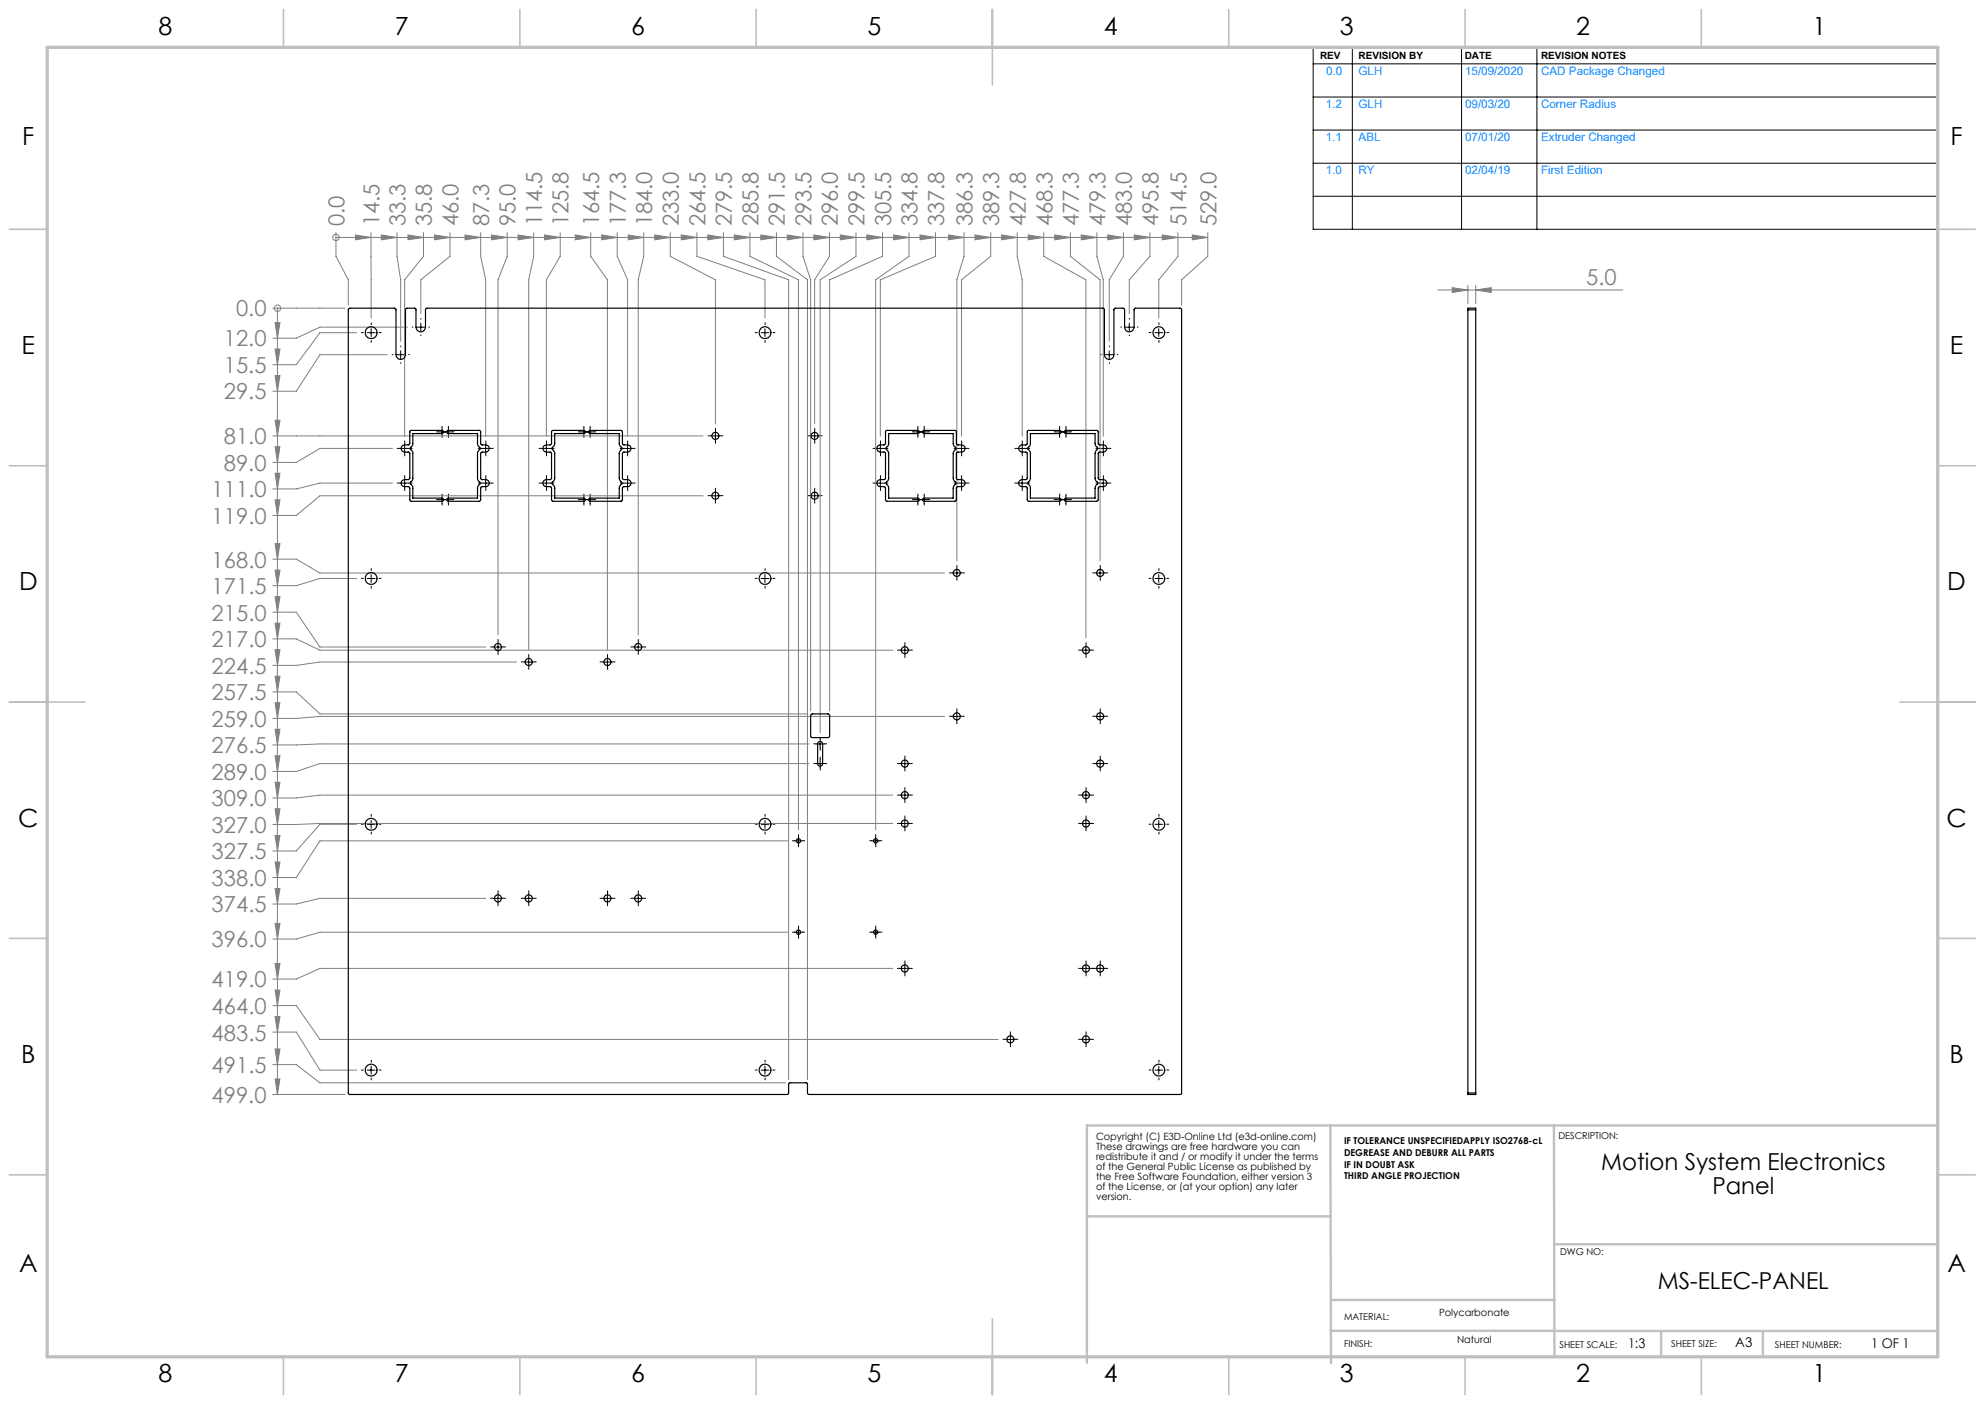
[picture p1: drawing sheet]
<svg xmlns="http://www.w3.org/2000/svg" width="420mm" height="297mm" viewBox="0 0 420 297" stroke-linecap="round" stroke-linejoin="round" font-family="sans-serif">
<g fill="none" stroke="#808080" stroke-width=".21">
<path d="M71.1 50.2h.1M71.1 49.2v5l2.6 5v5.4M71.1 50.2h184.5M75.2 49.7l3.3 .5-3.3 .5zM78.5 49.2v18.1M80.7 49.7l3.3 .5-3.3 .5zM84 49.2v5l.8 5v13M86.3 49.7l3.3 .5-3.3 .5zM89.6 49.2v5l-4 5v33.1M91.9 49.7l3.3 .5-3.3 .5zM95.2 49.2v5l-6.2 5v7.2M98.4 49.7l3.3 .5-3.3 .5z"/>
<path d="M101.7 49.2v5l1.1 5v33.1M104 49.7l3.3 .5-3.3 .5zM107.3 49.2v5l-1.9 5v75.1M109.6 49.7l3.3 .5-3.3 .5zM112.9 49.2v5l-1 5v78.2M115.2 49.7l3.3 .5-3.3 .5zM118.5 49.2v5l-2.9 5v33.1M121.7 49.7l3.3 .5-3.3 .5zM125 49.2v5l3.5 5v78.2M127.3 49.7l3.3 .5-3.3 .5zM130.6 49.2v5l2.2 5v33.1M132.9 49.7l3.3 .5-3.3 .5z"/>
<path d="M136.2 49.2v5l-1.2 5v75.1M138.5 49.7l3.3 .5-3.3 .5zM141.8 49.2v5l9.6 5v30.4M144.1 49.7l3.4 .5-3.4 .5zM147.5 49.2v5l14.4 5v8.1M149.8 49.7l3.3 .5-3.3 .5zM153.1 49.2v5l13.8 5v169.2M155.4 49.7l3.3 .5-3.3 .5zM158.7 49.2v5l10.2 5v116.4M161 49.7l3.3 .5-3.3 .5zM164.3 49.2v5l6.6 5v169.2M166.6 49.7l3.3 .5-3.3 .5z"/>
<path d="M169.9 49.2v5l1.6 5v91.2M172.2 49.7l3.3 .5-3.3 .5zM175.5 49.2v5l-3.1 5v30.4M177.8 49.7l3.3 .5-3.3 .5zM181.1 49.2v5l-7.6 5v95.8M183.4 49.7l3.3 .5-3.3 .5zM186.7 49.2v5l-11.2 5v91.2M189.1 49.7l3.2 .5-3.2 .5zM192.3 49.2v5l-7 5v116.4M194.7 49.7l3.2 .5-3.2 .5zM197.9 49.2v5l-11.6 5v33.1M200.7 49.7l3.3 .5-3.3 .5z"/>
<path d="M204 49.2v5l-1.5 5v59.4M206.3 49.7l3.3 .5-3.3 .5zM209.6 49.2v5l-6.2 5v33.1M211.9 49.7l3.3 .5-3.3 .5zM215.2 49.2v5l1.1 5v33.1M217.6 49.7l3.2 .5-3.2 .5zM220.8 49.2v5l9 5v75.8M223.2 49.7l3.3 .5-3.3 .5zM226.5 49.2v5l6.3 5v59.4M228.8 49.7l3.3 .5-3.3 .5zM232.1 49.2v5l1.3 5v33.1M234.4 49.7l3.3 .5-3.3 .5z"/>
<path d="M237.7 49.2v5l-3 5v13M240 49.7l3.3 .5-3.3 .5zM243.3 49.2v5l-4.4 5v7.2M245.9 49.7l3.3 .5-3.3 .5zM249.2 49.2v5l-4 5v8.1M252.3 49.7l3.3 .5-3.3 .5zM255.6 49.2v5l-5.6 5v5.4M57.7 65.2h15.3M58.2 68.2h1l-.5 3.3zM58.2 73.8h1l-.5 3.3zM58.2 79.4h1l-.5 3.4zM58.7 65.2h.1"/>
<path d="M58.7 65.2v166.3M75.5 70.4h-7.8l-5 6.7h-5M82 75h-14.3l-5 7.8h-5M86.2 69.2h-18.5l-5 2.3h-5M304.2 61.3h39.2M307.3 60.9l3.3 .4-3.3 .6zM310.6 60.4v3.8M312.2 61.3l3.3-.4v1zM312.2 60.4v3.8M57.7 92.2h91.1M58.2 88.9h1l-.5 3.3zM58.2 94.5h1l-.5 3.3z"/>
<path d="M83 94.9h-15.3l-5 2.9h-5M57.7 118.3h5l5 2.9h132.1M58.2 100.1h1l-.5 3.3zM58.2 105.7h1l-.5 3.3zM58.2 115h1l-.5 3.3zM83 102.2h-15.3l-5 1.2h-5M148.8 104.9h-81.1l-5 4.1h-5M57.7 129.5h5l5 7.4h35.1M57.7 135.1h5l5 2.4h121.2M58.2 120.6h1l-.5 3.3zM58.2 126.2h1l-.5 3.3zM58.2 137.4h1l-.5 3.4z"/>
<path d="M58.2 131.8h1l-.5 3.3zM75.5 122.4h-7.8l-5 1.5h-5M57.7 146.4h5l5 4.6h103.2M58.2 143h1l-.5 3.4zM58.2 148.7h1l-.5 3.3zM58.2 154.3h1l-.5 3.3zM58.2 159.9h1l-.5 3.3zM109.3 140h-41.6l-5 .8h-5M171.2 157.4h-103.5l-10 .2M199.8 151.5h-132.1l-5 .5h-5M58.2 165.5h1l-.5 3.3zM58.2 176.7h1l-.5 3.3z"/>
<path d="M58.2 171.1h1l-.5 3.3zM75.5 174.4h-7.8l-5 5.6h-5M166.7 177.9h-99l-5 7.7h-5M171.2 161.5h-103.5l-5 1.7h-5M188.9 168.2h-121.2l-5 .6h-5M188.9 174.2h-121.2l-10 .2M58.2 182.3h1l-.5 3.3zM58.2 188h1l-.5 3.2zM58.2 195.3h1l-.5 3.3zM102.8 190h-35.1l-5 1.2h-5M166.7 197.2h-99l-5 1.4h-5M57.7 212.7h5l5 7.2h143.5"/>
<path d="M57.7 218.3h5l5 8.1h7.8M58.2 203.8h1l-.5 3.3zM58.2 209.4h1l-.5 3.3zM58.2 215h1l-.5 3.3zM188.9 204.9h-121.2l-5 2.2h-5M57.7 225.2h5l5 3.9h98.5M57.7 231.5h15.3M58.2 221.9h1l-.5 3.3zM58.2 228.2h1l-.5 3.3z"/>
<circle cx="71.1" cy="50.2" r=".68"/>
<circle cx="58.7" cy="65.2" r=".68"/>
</g>
<g fill="none" stroke="#000" stroke-width=".21" stroke-dasharray="15.2 1.3 1.3 1.3">
<path d="M76.9 70.4h-.4M78.5 68.7v-.4M78.5 72v.4M80.2 70.4h.4M83.1 75h-.1M84.8 73.4v-.2M84.8 76.7v.2M86.5 75h.1M87.4 69.2h-.2M89 67.5v-.1M89 70.9v.1M90.7 69.2h.2"/>
<path d="M160.2 70.4h-.4M161.9 68.7v-.4M161.9 72v.4M163.5 70.4h.5M233 75h-.1M234.7 73.4v-.2M234.7 76.7v.2M236.4 75h.1M237.3 69.2h-.2M239 67.5v-.1M239 70.9v.1M240.6 69.2h.2"/>
<path d="M243.5 70.4h-.4M245.2 68.7v-.4M245.2 72v.4M246.9 70.4h.4M84.8 94.9h-.8M85.6 94v-.7M85.6 95.7v.7M86.5 94.9h.7M92.7 91.4h-.3M93.5 90.5v-.3M93.5 92.2v.3M94 91.4h-.3"/>
<path d="M94.4 91.4h.3M94.9 90.5v-.3M94.9 92.2v.3M95.7 91.4h.3M102 94.9h-.8M102.8 94v-.7M102.8 95.7v.7M103.6 94.9h.8M114.8 94.9h-.8M115.6 94v-.7M115.6 95.7v.7M116.5 94.9h.7"/>
<path d="M122.7 91.4h-.3M123.5 90.5v-.3M123.5 92.2v.3M124 91.4h-.3M124.4 91.4h.3M124.9 90.5v-.3M124.9 92.2v.3M125.7 91.4h.3M132 94.9h-.8M132.8 94v-.7M132.8 95.7v.7M133.6 94.9h.8"/>
<path d="M150.5 92.2h-.7M151.4 91.4v-.8M151.4 93v.8M152.2 92.2h.8M171.5 92.2h-.7M172.4 91.4v-.8M172.4 93v.8M173.2 92.2h.8M185.5 94.9h-.8M186.3 94v-.7M186.3 95.7v.7M187.1 94.9h.8"/>
<path d="M193.4 91.4h-.4M194.2 90.5v-.3M194.2 92.2v.3M194.7 91.4h-.3M195 91.4h.4M195.5 90.5v-.3M195.5 92.2v.3M196.4 91.4h.3M202.6 94.9h-.7M203.5 94v-.7M203.5 95.7v.7M204.3 94.9h.7"/>
<path d="M215.5 94.9h-.8M216.3 94v-.7M216.3 95.7v.7M217.1 94.9h.8M223.4 91.4h-.4M224.2 90.5v-.3M224.2 92.2v.3M224.7 91.4h-.3M225 91.4h.4M225.5 90.5v-.3M225.5 92.2v.3M226.4 91.4h.3"/>
<path d="M232.6 94.9h-.7M233.5 94v-.7M233.5 95.7v.7M234.3 94.9h.7M84.8 102.2h-.8M85.6 101.4v-.8M85.6 103v.8M86.5 102.2h.7M92.7 105.7h-.3M93.5 104.9v-.4M93.5 106.5v.4M94 105.7h-.3"/>
<path d="M94.4 105.7h.3M94.9 104.9v-.4M94.9 106.5v.4M95.7 105.7h.3M102 102.2h-.8M102.8 101.4v-.8M102.8 103v.8M103.6 102.2h.8M114.8 102.2h-.8M115.6 101.4v-.8M115.6 103v.8M116.5 102.2h.7"/>
<path d="M122.7 105.7h-.3M123.5 104.9v-.4M123.5 106.5v.4M124 105.7h-.3M124.4 105.7h.3M124.9 104.9v-.4M124.9 106.5v.4M125.7 105.7h.3M132 102.2h-.8M132.8 101.4v-.8M132.8 103v.8M133.6 102.2h.8"/>
<path d="M150.5 104.9h-.7M151.4 104v-.7M151.4 105.7v.7M152.2 104.9h.8M171.5 104.9h-.7M172.4 104v-.7M172.4 105.7v.7M173.2 104.9h.8M185.5 102.2h-.8M186.3 101.4v-.8M186.3 103v.8M187.1 102.2h.8"/>
<path d="M193.4 105.7h-.4M194.2 104.9v-.4M194.2 106.5v.4M194.7 105.7h-.3M195 105.7h.4M195.5 104.9v-.4M195.5 106.5v.4M196.4 105.7h.3M202.6 102.2h-.7M203.5 101.4v-.8M203.5 103v.8M204.3 102.2h.7"/>
<path d="M215.5 102.2h-.8M216.3 101.4v-.8M216.3 103v.8M217.1 102.2h.8M223.4 105.7h-.4M224.2 104.9v-.4M224.2 106.5v.4M224.7 105.7h-.3M225 105.7h.4M225.5 104.9v-.4M225.5 106.5v.4M226.4 105.7h.3"/>
<path d="M232.6 102.2h-.7M233.5 101.4v-.8M233.5 103v.8M234.3 102.2h.7M76.9 122.4h-.4M78.5 120.7v-.4M78.5 124v.4M80.2 122.4h.4M104.5 136.9h-.7M105.4 136v-.7M105.4 137.7v.7M106.2 136.9h.8"/>
<path d="M111.9 139.2v-.8M128.5 139.2v-.8M134.2 136.9h-.7M135 136v-.7M135 137.7v.7M135.9 136.9h.7M160.2 122.4h-.4M161.9 120.7v-.4M161.9 124v.4M163.5 122.4h.5M190.6 137.5h-.7M191.5 136.7v-.8"/>
<path d="M191.5 138.4v.7M192.3 137.5h.7M201.6 121.2h-.7M202.5 120.4v-.8M202.5 122v.8M203.3 121.2h.7M229 137.5h-.8M229.8 136.7v-.8M229.8 138.4v.7M230.6 137.5h.8M232 121.2h-.8M232.8 120.4v-.8"/>
<path d="M232.8 122v.8M233.6 121.2h.8M243.5 122.4h-.4M245.2 120.7v-.4M245.2 124v.4M246.9 122.4h.4M111 140h-.7M111.9 140.9v.7M112.7 140h.8M127.7 140h-.7M128.5 140.9v.7M129.4 140h.7"/>
<path d="M172.7 157.4h-.5M173.5 156.5v-.5M173.5 158.2v.5M174.4 157.4h.5M201.6 151.5h-.7M202.5 150.7v-.8M202.5 152.4v.7M203.3 151.5h.7M232 151.5h-.8M232.8 150.7v-.8M232.8 152.4v.7M233.6 151.5h.8"/>
<path d="M76.9 174.4h-.4M78.5 172.7v-.4M78.5 176v.4M80.2 174.4h.4M160.2 174.4h-.4M161.9 172.7v-.4M161.9 176v.4M163.5 174.4h.5M168.1 177.9h-.4M169 177v-.4M169 178.7v.4M169.8 177.9h.5"/>
<path d="M172.7 161.5h-.5M173.5 160.7v-.5M173.5 162.4v.5M174.4 161.5h.5M184.5 177.9h-.5M185.3 177v-.4M185.3 178.7v.4M186.1 177.9h.5M190.6 174.2h-.7M190.6 168.2h-.7M190.6 161.5h-.7M191.5 173.4v-.8"/>
<path d="M191.5 175v.8M191.5 167.4v-.8M191.5 169v.8M191.5 160.7v-.8M191.5 162.4v.7M192.3 174.2h.7M192.3 168.2h.7M192.3 161.5h.7M229 168.2h-.8M229 174.2h-.8M229.8 167.4v-.8M229.8 169v.8"/>
<path d="M229.8 173.4v-.8M229.8 175v.8M230.6 168.2h.8M230.6 174.2h.8M232 161.5h-.8M232.8 160.7v-.8M232.8 162.4v.7M233.6 161.5h.8M243.5 174.4h-.4M245.2 172.7v-.4M245.2 176v.4M246.9 174.4h.4"/>
<path d="M104.5 190h-.7M105.4 189.2v-.8M105.4 190.9v.7M106.2 190h.8M111 190h-.7M111.9 189.2v-.8M111.9 190.9v.7M112.7 190h.8M127.7 190h-.7M128.5 189.2v-.8M128.5 190.9v.7M129.4 190h.7"/>
<path d="M134.2 190h-.7M135 189.2v-.8M135 190.9v.7M135.9 190h.7M168.1 197.2h-.4M169 196.4v-.5M169 198v.5M169.8 197.2h.5M184.5 197.2h-.5M185.3 196.4v-.5M185.3 198v.5M186.1 197.2h.5"/>
<path d="M190.6 204.9h-.7M191.5 204v-.7M191.5 205.7v.7M192.3 204.9h.7M213 219.9h-.8M213.8 219v-.7M214.6 219.9h.8M229 204.9h-.8M229 219.9h-.8M229.8 204v-.7M229.8 205.7v.7M229.8 219v-.7"/>
<path d="M230.6 204.9h.8M230.6 219.9h.8M232 204.9h-.8M232.8 204v-.7M232.8 205.7v.7M233.6 204.9h.8M76.9 226.4h-.4M78.5 224.7v-.4M78.5 228v.4M80.2 226.4h.4M160.2 226.4h-.4M161.9 224.7v-.4"/>
<path d="M161.9 228v.4M163.5 226.4h.5M213.8 220.7v.7M229.8 220.7v.7M243.5 226.4h-.4M245.2 224.7v-.4M245.2 228v.4M246.9 226.4h.4"/>
</g>
<g fill="none" stroke="#000" stroke-width=".21">
<path d="M277.8 10h132.2v38.5h-132.2zM277.8 13.5h132.2M286.1 10v38.5M309.2 10v38.5M325.2 10v38.5M277.8 20.5h132.2M277.8 27.5h132.2M277.8 34.5h132.2M277.8 41.5h132.2M77.7 70.4h1.7M78.5 69.5v1.7M84 75h1.6"/>
<path d="M84.8 74.2v1.7M88.2 69.2h1.7M89 68.4v1.6M161 70.4h1.7M161.9 69.5v1.7M233.9 75h1.6M234.7 74.2v1.7M238.1 69.2h1.7M238.9 68.4v1.6M244.4 70.4h1.6M245.2 69.5v1.7M84.8 94.9h1.6"/>
<path d="M85.6 94v1.7M92.7 91.4h3M93.5 90.6v1.6M94.9 90.6v1.6M102 94.9h1.6M102.8 94v1.7M114.8 94.9h1.7M115.6 94v1.7M122.7 91.4h3M123.5 90.6v1.6M124.8 90.6v1.6M131.9 94.9h1.7"/>
<path d="M132.8 94v1.7M150.5 92.2h1.7M151.4 91.4v1.6M171.5 92.2h1.7M172.4 91.4v1.6M185.5 94.9h1.6M186.3 94v1.7M193.4 91.4h3M194.2 90.6v1.6M195.5 90.6v1.6M202.6 94.9h1.7M203.4 94v1.7"/>
<path d="M215.4 94.9h1.7M216.3 94v1.7M223.4 91.4h3M224.2 90.6v1.6M225.5 90.6v1.6M232.6 94.9h1.7M233.4 94v1.7M84.8 102.2h1.6M85.6 101.4v1.6M92.7 105.7h3M93.5 104.9v1.6M94.9 104.9v1.6"/>
<path d="M102 102.2h1.6M102.8 101.4v1.6M114.8 102.2h1.7M115.6 101.4v1.6M122.7 105.7h3M123.5 104.9v1.6M124.8 104.9v1.6M131.9 102.2h1.7M132.8 101.4v1.6M150.5 104.9h1.7M151.4 104v1.7M171.5 104.9h1.7"/>
<path d="M172.4 104v1.7M185.5 102.2h1.6M186.3 101.4v1.6M193.4 105.7h3M194.2 104.9v1.6M195.5 104.9v1.6M202.6 102.2h1.7M203.4 101.4v1.6M215.4 102.2h1.7M216.3 101.4v1.6M223.4 105.7h3M224.2 104.9v1.6"/>
<path d="M225.5 104.9v1.6M232.6 102.2h1.7M233.4 101.4v1.6M77.7 122.4h1.7M78.5 121.5v1.7M104.5 136.9h1.7M105.4 136v1.7M111.9 139.2v1.7M128.5 139.2v1.7M134.2 136.9h1.7M135 136v1.7M161 122.4h1.7"/>
<path d="M161.9 121.5v1.7M190.6 137.5h1.7M191.5 136.7v1.7M201.6 121.2h1.7M202.5 120.4v1.6M229 137.5h1.6M229.8 136.7v1.7M232 121.2h1.6M232.8 120.4v1.6M244.4 122.4h1.6M245.2 121.5v1.7M111 140h1.7"/>
<path d="M127.7 140h1.7M172.7 157.4h1.7M173.5 156.5v1.7M201.6 151.5h1.7M202.5 150.7v1.7M232 151.5h1.6M232.8 150.7v1.7M77.7 174.4h1.7M78.5 173.5v1.7M161 174.4h1.7M161.9 173.5v1.7M168.1 177.9h1.7"/>
<path d="M168.9 177v1.7M172.7 161.5h1.7M173.5 160.7v1.7M184.4 177.9h1.7M185.3 177v1.7M190.6 168.2h1.7M190.6 174.2h1.7M190.6 161.5h1.7M191.5 160.7v1.7M191.5 167.4v1.6M191.5 173.4v1.6M229 168.2h1.6"/>
<path d="M229 174.2h1.6M229.8 167.4v1.6M229.8 173.4v1.6M232 161.5h1.6M232.8 160.7v1.7M244.4 174.4h1.6M245.2 173.5v1.7M104.5 190h1.7M105.4 189.2v1.7M111 190h1.7M111.9 189.2v1.7M127.7 190h1.7"/>
<path d="M128.5 189.2v1.7M134.2 190h1.7M135 189.2v1.7M168.1 197.2h1.7M168.9 196.4v1.6M184.4 197.2h1.7M185.3 196.4v1.6M190.6 204.9h1.7M191.5 204v1.7M212.9 219.9h1.7M213.8 219v1.7M229 204.9h1.6"/>
<path d="M229 219.9h1.6M229.8 204v1.7M229.8 219v1.7M232 204.9h1.6M232.8 204v1.7M77.7 226.4h1.7M78.5 225.5v1.7M161 226.4h1.7M161.9 225.5v1.7M244.4 226.4h1.6M245.2 225.5v1.7"/>
</g>
<path d="M281.6 263.2v18.3" fill="none" stroke="#c0c0c0" stroke-width=".21"/>
<g fill="none" stroke="#c0c0c0" stroke-width=".35">
<path d="M60 2v8M110 2v8M160 2v8M210 2v16M260 2v8M310 2v8M360 2v8M2 48.5h8M410 48.5h8M2 98.5h8M410 98.5h8M2 148.5h16"/>
<path d="M402 148.5h16M2 198.5h8M410 198.5h8M2 248.5h8M410 248.5h8M210 279v16M60 287v8M110 287v8M160 287v8M260 287v8M310 287v8M360 287v8"/>
</g>
<path d="M281.5 238.1l.1 50.3M328.8 238.1l.1 48.9M410 238.1h-180v50.2M230 257.3h51.5M281.6 275h47.3M328.9 263.2h81.1M281.6 281.5h47.3M328.8 281.5h81.2M351.5 281.5v5.5M373 281.5v5.5" fill="none" stroke="#c0c0c0" stroke-width=".5"/>
<path d="M10 10h400v277h-400z" fill="none" stroke="#c0c0c0" stroke-width=".7"/>
<g fill="#808080">
<path d="M58.2 68.2h1l-.5 3.3zM58.2 73.8h1l-.5 3.3zM58.2 79.4h1l-.5 3.4zM58.2 88.9h1l-.5 3.3zM58.2 94.5h1l-.5 3.3zM58.2 100.1h1l-.5 3.3zM58.2 105.7h1l-.5 3.3zM58.2 115h1l-.5 3.3zM58.2 120.6h1l-.5 3.3zM58.2 126.2h1l-.5 3.3zM58.2 137.4h1l-.5 3.4zM58.2 143h1l-.5 3.4zM58.2 148.7h1l-.5 3.3zM58.2 154.3h1l-.5 3.3zM58.2 159.9h1l-.5 3.3zM58.2 131.8h1l-.5 3.3zM58.2 165.5h1l-.5 3.3zM58.2 176.7h1l-.5 3.3zM58.2 182.3h1l-.5 3.3zM58.2 171.1h1l-.5 3.3zM58.2 188h1l-.5 3.2zM58.2 195.3h1l-.5 3.3zM58.2 203.8h1l-.5 3.3zM58.2 209.4h1l-.5 3.3zM58.2 215h1l-.5 3.3zM58.2 221.9h1l-.5 3.3zM58.2 228.2h1l-.5 3.3z"/>
<path d="M75.2 49.7l3.3 .5-3.3 .5zM80.7 49.7l3.3 .5-3.3 .5zM86.3 49.7l3.3 .5-3.3 .5zM91.9 49.7l3.3 .5-3.3 .5zM104 49.7l3.3 .5-3.3 .5zM109.6 49.7l3.3 .5-3.3 .5zM115.2 49.7l3.3 .5-3.3 .5zM121.7 49.7l3.3 .5-3.3 .5zM127.3 49.7l3.3 .5-3.3 .5zM132.9 49.7l3.3 .5-3.3 .5zM138.5 49.7l3.3 .5-3.3 .5zM144.1 49.7l3.4 .5-3.4 .5zM149.8 49.7l3.3 .5-3.3 .5zM155.4 49.7l3.3 .5-3.3 .5zM166.6 49.7l3.3 .5-3.3 .5zM172.2 49.7l3.3 .5-3.3 .5zM161 49.7l3.3 .5-3.3 .5zM177.8 49.7l3.3 .5-3.3 .5zM183.4 49.7l3.3 .5-3.3 .5zM189.1 49.7l3.2 .5-3.2 .5zM194.7 49.7l3.2 .5-3.2 .5zM200.7 49.7l3.3 .5-3.3 .5zM206.3 49.7l3.3 .5-3.3 .5zM211.9 49.7l3.3 .5-3.3 .5zM217.6 49.7l3.2 .5-3.2 .5zM223.2 49.7l3.3 .5-3.3 .5zM228.8 49.7l3.3 .5-3.3 .5zM234.4 49.7l3.3 .5-3.3 .5zM240 49.7l3.3 .5-3.3 .5zM245.9 49.7l3.3 .5-3.3 .5zM252.3 49.7l3.3 .5-3.3 .5zM98.4 49.7l3.3 .5-3.3 .5z"/>
<path d="M307.3 60.9l3.3 .4-3.3 .6zM312.2 61.3l3.3-.4v1z"/>
</g>
<g fill="none" stroke="#000" stroke-width=".25">
<path d="M73.8 65.3h9.8l.2 .2v9.5a1.01 1.01 0 0 0 1 1 1.01 1.01 0 0 0 1-1v-9.6l.2-.2h1.7l.3 .2v3.8a1.01 1.01 0 0 0 1 1 1.01 1.01 0 0 0 1-1v-3.7l.3-.3h143.1l.3 .2v9.6a1.01 1.01 0 0 0 1 1 1.01 1.01 0 0 0 1-1v-9.5l.1-.2 1.8-.1 .3 .2v3.8a1.01 1.01 0 0 0 1.1 1 1.01 1.01 0 0 0 1-1v-3.8l.1-.2h9.6l.3 .2-.1 166.1h-78.8l-.2-.3v-2l-.2-.1h-3.6l-.2 .2v2l-.2 .2h-92.8l-.2-.2zM310.6 65.5v-.3h1.6v.3M310.6 65.5h1.6M310.6 65.5v165.7M312.2 65.5v165.7M86.8 91.1l6.7-.1a.34 .34 0 0 1 .4 .4 .34 .34 0 0 1-.4 .3h-6.2v2.3l-.5 .8 .5 .9v5.6l-.5 .8 .5 .9v2.4h6.2a.34 .34 0 0 1 .4 .3 .34 .34 0 0 1-.4 .3h-6.5l-.3-.2v-2.7l-.3-.2h-.8a.74 .74 0 0 1-.7-.7 .74 .74 0 0 1 .7-.7h.8l.3-.4v-5.1l-.2-.4h-.9a.76 .76 0 0 1-.7-.7 .76 .76 0 0 1 .7-.8h.8l.3-.2zM94.6 91.1l6.9-.1 .2 .3v2.6l.3 .2h.8a.76 .76 0 0 1 .7 .8 .76 .76 0 0 1-.7 .7h-.9l-.2 .2v5.4l.3 .3h.8a.74 .74 0 0 1 .7 .7 .74 .74 0 0 1-.7 .7h-.8l-.3 .2v2.7l-.3 .2h-6.5a.34 .34 0 0 1-.4-.3 .34 .34 0 0 1 .4-.3h6.1v-2.3l.6-.8-.6-1.1v-5.4l.6-1-.6-.9v-2.2h-6.1l-.4-.2zM116.8 91.1l6.7-.1a.34 .34 0 0 1 .4 .4 .34 .34 0 0 1-.4 .3h-6.1v2.2l-.2 .5-.4 .4 .6 1v5.4l-.2 .5-.4 .4 .6 1v2.3h6.1a.34 .34 0 0 1 .4 .3 .34 .34 0 0 1-.4 .3h-6.5l-.3-.2v-2.6l-.3-.3h-.8a.74 .74 0 0 1-.7-.7 .74 .74 0 0 1 .7-.7h.8l.3-.3v-5.3l-.2-.3h-.9a.76 .76 0 0 1-.7-.7 .76 .76 0 0 1 .7-.8h1l.1-.3zM124.6 91.1l6.9-.1 .2 .3v2.5l.1 .3h1a.76 .76 0 0 1 .7 .8 .76 .76 0 0 1-.7 .7h-.9l-.2 .3v5.3l.3 .3h.8a.74 .74 0 0 1 .7 .7 .74 .74 0 0 1-.7 .7l-.9 .1-.2 .2v2.6l-.3 .2h-6.6a.34 .34 0 0 1-.3-.3 .34 .34 0 0 1 .3-.3h6.2v-2.3l.6-.8-.6-1.1v-5.4l.6-1-.6-.9v-2.2h-6.2l-.2-.2zM187.5 91.1l6.7-.1a.34 .34 0 0 1 .3 .4 .34 .34 0 0 1-.3 .3h-6.2v2.2l-.6 1 .6 .9v5.4l-.6 1 .6 .9v2.3h6.2a.34 .34 0 0 1 .3 .3 .34 .34 0 0 1-.3 .3h-6.6l-.2-.2-.1-2.7-.3-.2h-.7a.74 .74 0 0 1-.8-.7 .74 .74 0 0 1 .8-.7h.8l.3-.3v-5.3l-.3-.3h-.8a.76 .76 0 0 1-.8-.7 .76 .76 0 0 1 .8-.8h.8l.2-.1 .1-2.7zM195.3 91.1l6.8-.1 .3 .3v2.5l.1 .3h.9a.76 .76 0 0 1 .8 .8 .76 .76 0 0 1-.8 .7h-.8l-.2 .3v5.3l.2 .3h.8a.74 .74 0 0 1 .8 .7 .74 .74 0 0 1-.8 .7l-.8 .1-.2 .2v2.6l-.3 .2h-6.6a.34 .34 0 0 1-.3-.3 .34 .34 0 0 1 .3-.3h6.2v-2.4l.6-.7-.6-1.2v-5.1l.6-1.2-.6-.8v-2.3h-6.2l-.3-.2zM217.5 91.1l6.7-.1a.34 .34 0 0 1 .3 .4 .34 .34 0 0 1-.3 .3h-6.2v2.3l-.5 .8 .5 .9v5.6l-.5 .8 .5 .9v2.4h6.2a.34 .34 0 0 1 .3 .3 .34 .34 0 0 1-.3 .3h-6.6l-.3-.3v-2.6l-.3-.2h-.7a.74 .74 0 0 1-.8-.7 .74 .74 0 0 1 .8-.7h.8l.2-.3v-5.4l-.1-.2h-.9a.76 .76 0 0 1-.8-.7 .76 .76 0 0 1 .8-.8h.8l.2-.2z"/>
<path d="M225.3 91.1l6.9-.1 .2 .3v2.6l.2 .2h.8a.76 .76 0 0 1 .8 .8 .76 .76 0 0 1-.8 .7h-.8l-.2 .2v5.4l.2 .3h.8a.74 .74 0 0 1 .8 .7 .74 .74 0 0 1-.8 .7h-.7l-.3 .2v2.7l-.3 .2h-6.6a.34 .34 0 0 1-.3-.3 .34 .34 0 0 1 .3-.3h6.2v-2.3l.6-.8-.6-1.1v-5.4l.6-1-.6-.9v-2.2h-6.2l-.3-.2zM171.7 151.1h3.7l.1 4.6-.1 .3h-3.7l-.2-.2v-4.5zM173.1 157l.4-.2a.49 .49 0 0 1 .6 .6v4.1a.53 .53 0 0 1-.6 .6 .53 .53 0 0 1-.5-.6v-4.1zM310.6 231.2v.3h1.6v-.3M310.6 231.2h1.6"/>
<circle cx="78.5" cy="70.4" r="1.25"/>
<circle cx="161.9" cy="70.4" r="1.26"/>
<circle cx="245.2" cy="70.4" r="1.25"/>
<circle cx="151.4" cy="92.2" r=".75"/>
<circle cx="172.4" cy="92.2" r=".75"/>
<circle cx="151.4" cy="104.9" r=".75"/>
<circle cx="172.4" cy="104.9" r=".75"/>
<circle cx="78.5" cy="122.4" r="1.25"/>
<circle cx="105.4" cy="136.9" r=".75"/>
<circle cx="135" cy="136.9" r=".75"/>
<circle cx="161.9" cy="122.4" r="1.26"/>
<circle cx="191.4" cy="137.5" r=".75"/>
<circle cx="202.5" cy="121.2" r=".75"/>
<circle cx="229.8" cy="137.5" r=".76"/>
<circle cx="232.8" cy="121.2" r=".76"/>
<circle cx="245.2" cy="122.4" r="1.25"/>
<circle cx="111.9" cy="140" r=".75"/>
<circle cx="128.5" cy="140" r=".76"/>
<circle cx="202.5" cy="151.5" r=".75"/>
<circle cx="232.8" cy="151.5" r=".76"/>
<circle cx="78.5" cy="174.4" r="1.25"/>
<circle cx="161.9" cy="174.4" r="1.26"/>
<circle cx="168.9" cy="177.9" r=".46"/>
<circle cx="185.3" cy="177.9" r=".46"/>
<circle cx="191.4" cy="161.5" r=".75"/>
<circle cx="191.4" cy="168.2" r=".75"/>
<circle cx="191.5" cy="174.2" r=".74"/>
<circle cx="229.8" cy="168.2" r=".76"/>
<circle cx="229.8" cy="174.2" r=".75"/>
<circle cx="232.8" cy="161.5" r=".76"/>
<circle cx="245.2" cy="174.4" r="1.25"/>
<circle cx="105.4" cy="190" r=".75"/>
<circle cx="111.9" cy="190" r=".75"/>
<circle cx="128.5" cy="190" r=".76"/>
<circle cx="135" cy="190" r=".75"/>
<circle cx="168.9" cy="197.2" r=".46"/>
<circle cx="185.3" cy="197.2" r=".46"/>
<circle cx="191.4" cy="204.9" r=".75"/>
<circle cx="213.8" cy="219.9" r=".75"/>
<circle cx="229.8" cy="219.9" r=".76"/>
<circle cx="229.8" cy="204.9" r=".76"/>
<circle cx="232.8" cy="204.9" r=".76"/>
<circle cx="78.5" cy="226.4" r="1.25"/>
<circle cx="161.9" cy="226.4" r="1.26"/>
<circle cx="245.2" cy="226.4" r="1.25"/>
</g>
<g font-size="5.3">
<text x="33.5" y="7.4">8</text>
<text x="83.5" y="7.4">7</text>
<text x="133.5" y="7.4">6</text>
<text x="183.5" y="7.4">5</text>
<text x="233.5" y="7.4">4</text>
<text x="283.5" y="7.4">3</text>
<text x="333.5" y="7.4">2</text>
<text x="383.5" y="7.4">1</text>
<text x="4.7" y="30.7">F</text>
<text x="412.7" y="30.7">F</text>
<text x="4.6" y="74.9">E</text>
<text x="412.6" y="74.9">E</text>
<text x="4" y="124.9">D</text>
<text x="412" y="124.9">D</text>
<text x="3.8" y="174.9">C</text>
<text x="411.8" y="174.9">C</text>
<text x="4.5" y="224.9">B</text>
<text x="412.5" y="224.9">B</text>
<text x="4" y="269.2">A</text>
<text x="412" y="269.2">A</text>
<text x="33.5" y="292.4">8</text>
<text x="83.5" y="292.4">7</text>
<text x="133.5" y="292.4">6</text>
<text x="183.5" y="292.4">5</text>
<text x="233.5" y="292.4">4</text>
<text x="283.5" y="292.4">3</text>
<text x="333.5" y="292.4">2</text>
<text x="383.5" y="292.4">1</text>
</g>
<g font-size="4.9">
<text x="338.8" y="247.5">Motion System Electronics</text>
<text x="362.3" y="252.5">Panel</text>
<text x="350.8" y="272.6">MS-ELEC-PANEL</text>
</g>
<g font-size="4.7" fill="#808080">
<text x="72.9" y="47.9" transform="rotate(-90 72.9 47.9)">0.0</text>
<text x="80.3" y="47.9" transform="rotate(-90 80.3 47.9)">14.5</text>
<text x="85.8" y="47.9" transform="rotate(-90 85.8 47.9)">33.3</text>
<text x="91.4" y="47.9" transform="rotate(-90 91.4 47.9)">35.8</text>
<text x="97" y="47.9" transform="rotate(-90 97 47.9)">46.0</text>
<text x="103.5" y="47.9" transform="rotate(-90 103.5 47.9)">87.3</text>
<text x="109.1" y="47.9" transform="rotate(-90 109.1 47.9)">95.0</text>
<text x="114.7" y="47.9" transform="rotate(-90 114.7 47.9)">114.5</text>
<text x="120.3" y="47.9" transform="rotate(-90 120.3 47.9)">125.8</text>
<text x="126.8" y="47.9" transform="rotate(-90 126.8 47.9)">164.5</text>
<text x="132.4" y="47.9" transform="rotate(-90 132.4 47.9)">177.3</text>
<text x="138" y="47.9" transform="rotate(-90 138 47.9)">184.0</text>
<text x="143.6" y="47.9" transform="rotate(-90 143.6 47.9)">233.0</text>
<text x="149.2" y="47.9" transform="rotate(-90 149.2 47.9)">264.5</text>
<text x="154.9" y="47.9" transform="rotate(-90 154.9 47.9)">279.5</text>
<text x="160.5" y="47.9" transform="rotate(-90 160.5 47.9)">285.8</text>
<text x="166.1" y="47.9" transform="rotate(-90 166.1 47.9)">291.5</text>
<text x="171.7" y="47.9" transform="rotate(-90 171.7 47.9)">293.5</text>
<text x="177.3" y="47.9" transform="rotate(-90 177.3 47.9)">296.0</text>
<text x="182.9" y="47.9" transform="rotate(-90 182.9 47.9)">299.5</text>
<text x="188.5" y="47.9" transform="rotate(-90 188.5 47.9)">305.5</text>
<text x="194.1" y="47.9" transform="rotate(-90 194.1 47.9)">334.8</text>
<text x="199.8" y="47.9" transform="rotate(-90 199.8 47.9)">337.8</text>
<text x="205.8" y="47.9" transform="rotate(-90 205.8 47.9)">386.3</text>
<text x="211.4" y="47.9" transform="rotate(-90 211.4 47.9)">389.3</text>
<text x="217" y="47.9" transform="rotate(-90 217 47.9)">427.8</text>
<text x="222.7" y="47.9" transform="rotate(-90 222.7 47.9)">468.3</text>
<text x="228.3" y="47.9" transform="rotate(-90 228.3 47.9)">477.3</text>
<text x="233.9" y="47.9" transform="rotate(-90 233.9 47.9)">479.3</text>
<text x="239.5" y="47.9" transform="rotate(-90 239.5 47.9)">483.0</text>
<text x="245.1" y="47.9" transform="rotate(-90 245.1 47.9)">495.8</text>
<text x="251.1" y="47.9" transform="rotate(-90 251.1 47.9)">514.5</text>
<text x="257.4" y="47.9" transform="rotate(-90 257.4 47.9)">529.0</text>
<text x="335.6" y="60.3">5.0</text>
<text x="50" y="67">0.0</text>
<text x="47.4" y="73.3">12.0</text>
<text x="47.4" y="78.9">15.5</text>
<text x="47.4" y="84.5">29.5</text>
<text x="47.4" y="94">81.0</text>
<text x="47.4" y="99.6">89.0</text>
<text x="44.8" y="105.2">111.0</text>
<text x="44.8" y="110.8">119.0</text>
<text x="44.8" y="120.1">168.0</text>
<text x="44.8" y="125.7">171.5</text>
<text x="44.8" y="131.3">215.0</text>
<text x="44.8" y="136.9">217.0</text>
<text x="44.8" y="142.5">224.5</text>
<text x="44.8" y="148.1">257.5</text>
<text x="44.8" y="153.7">259.0</text>
<text x="44.8" y="159.3">276.5</text>
<text x="44.8" y="165">289.0</text>
<text x="44.8" y="170.6">309.0</text>
<text x="44.8" y="176.2">327.0</text>
<text x="44.8" y="181.8">327.5</text>
<text x="44.8" y="187.4">338.0</text>
<text x="44.8" y="193">374.5</text>
<text x="44.8" y="200.4">396.0</text>
<text x="44.8" y="208.9">419.0</text>
<text x="44.8" y="214.5">464.0</text>
<text x="44.8" y="220.1">483.5</text>
<text x="44.8" y="227">491.5</text>
<text x="44.8" y="233.3">499.0</text>
</g>
<g font-size="2.8">
<text x="344.5" y="285.1">1:3</text>
<text x="367.2" y="285">A3</text>
<text x="395.9" y="285.1">1 OF 1</text>
</g>
<g font-size="2.5" fill="#0080ff">
<text x="280.6" y="15.8">0.0</text>
<text x="287.5" y="15.8">GLH</text>
<text x="310" y="15.8">15/09/2020</text>
<text x="326.1" y="15.8">CAD Package Changed</text>
<text x="280.5" y="22.9">1.2</text>
<text x="287.5" y="22.9">GLH</text>
<text x="310" y="22.9">09/03/20</text>
<text x="326.1" y="22.9">Corner Radius</text>
<text x="280.5" y="29.8">1.1</text>
<text x="287.5" y="29.8">ABL</text>
<text x="310" y="29.8">07/01/20</text>
<text x="326.1" y="29.8">Extruder Changed</text>
<text x="280.5" y="36.8">1.0</text>
<text x="287.5" y="36.8">RY</text>
<text x="310" y="36.8">02/04/19</text>
<text x="326.1" y="36.8">First Edition</text>
</g>
<text font-size="2.1" fill="#030303" x="279.3" y="12.4">REV</text>
<g font-size="2.1">
<text x="287.5" y="12.4">REVISION BY</text>
<text x="326.1" y="12.4">REVISION NOTES</text>
<text x="231.9" y="241.1">Copyright (C) E3D-Online Ltd (e3d-online.com)</text>
<text x="231.9" y="243.2">These drawings are free hardware you can</text>
<text x="231.9" y="245.3">redistribute it and / or modify it under the terms</text>
<text x="231.9" y="247.4">of the General Public License as published by</text>
<text x="231.9" y="249.5">the Free Software Foundation, either version 3</text>
<text x="231.9" y="251.6">of the License, or (at your option) any later</text>
<text x="231.9" y="253.8">version.</text>
<text x="304.5" y="278.4">Polycarbonate</text>
<text x="308.3" y="284.1">Natural</text>
</g>
<text font-size="2.1" fill="#000409" x="309.9" y="12.4">DATE</text>
<g font-size="2">
<text x="284.4" y="242">IF TOLERANCE UNSPECIFIEDAPPLY ISO2768-cL</text>
<text x="284.4" y="244.5">DEGREASE AND DEBURR ALL PARTS</text>
<text x="329.7" y="241">DESCRIPTION:</text>
<text x="284.4" y="247">IF IN DOUBT ASK</text>
<text x="284.4" y="249.5">THIRD ANGLE PROJECTION</text>
<text x="330.1" y="265.5">DWG NO:</text>
<text x="284.4" y="279.2">MATERIAL:</text>
<text x="284.4" y="284.9">FINISH:</text>
<text x="330" y="285.1">SHEET SCALE:</text>
<text x="353.6" y="285">SHEET SIZE:</text>
<text x="375.5" y="285.1">SHEET NUMBER:</text>
</g>
</svg>
